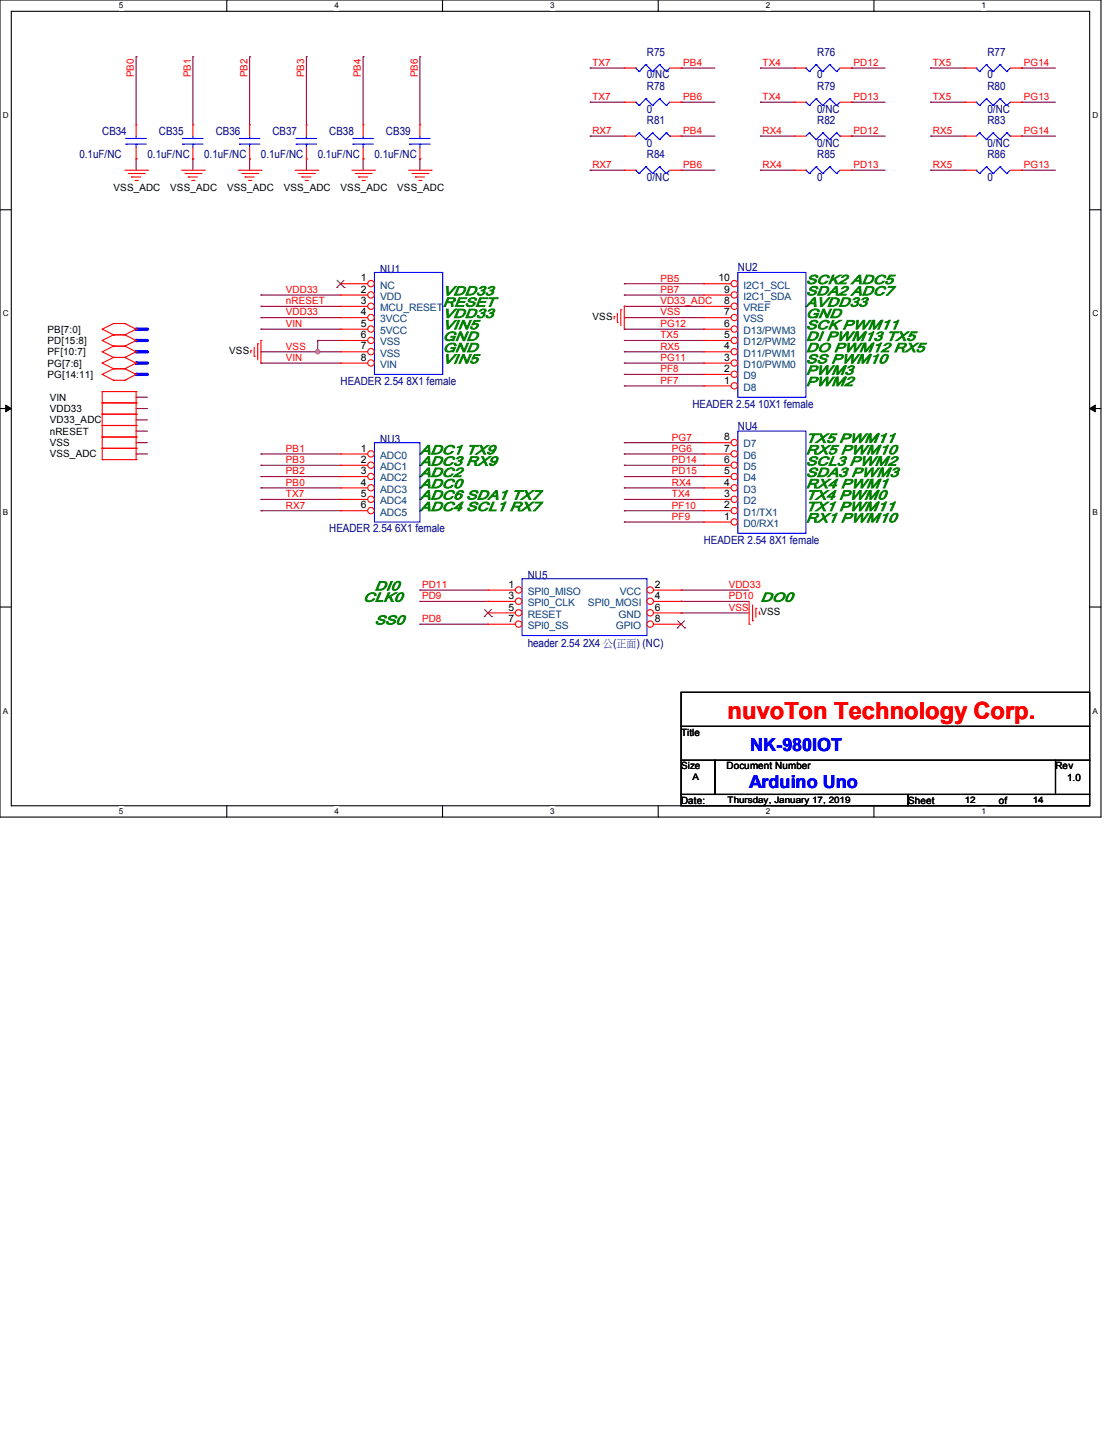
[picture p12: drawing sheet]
<svg xmlns="http://www.w3.org/2000/svg" width="216mm" height="279mm" viewBox="0 0 216 279" stroke-linecap="round" stroke-linejoin="round" font-family="sans-serif">
<path d="M0 0h214.3v159.1h-214.3zM2.2 2.2h209.9v154.7h-209.9z" fill="none" stroke="#000" stroke-width=".21"/>
<g fill="#fff">
<path d="M23.2 .2h.8v1.8h-.8z"/>
<path d="M23.2 157.1h.8v1.8h-.8z"/>
</g>
<path d="M44.2 0v2.2M44.2 156.9v2.2" fill="none" stroke="#000" stroke-width=".21"/>
<g fill="#fff">
<path d="M65.1 .2h.9v1.8h-.9z"/>
<path d="M65.1 157.1h.9v1.8h-.9z"/>
</g>
<path d="M86.1 0v2.2M86.1 156.9v2.2" fill="none" stroke="#000" stroke-width=".21"/>
<g fill="#fff">
<path d="M107.1 .2h.9v1.8h-.9z"/>
<path d="M107.1 157.1h.9v1.8h-.9z"/>
</g>
<path d="M128.1 0v2.2M128.1 156.9v2.2" fill="none" stroke="#000" stroke-width=".21"/>
<g fill="#fff">
<path d="M149.1 .2h.9v1.8h-.9z"/>
<path d="M149.1 157.1h.9v1.8h-.9z"/>
</g>
<path d="M170.1 0v2.2M170.1 156.9v2.2" fill="none" stroke="#000" stroke-width=".21"/>
<g fill="#fff">
<path d="M191.1 .2h.9v1.8h-.9z"/>
<path d="M191.1 157.1h.9v1.8h-.9z"/>
<path d="M.6 21.5h1.1v1.8h-1.1z"/>
<path d="M212.7 21.5h1.1v1.8h-1.1z"/>
<path d="M.6 60.2h1.1v1.7h-1.1z"/>
<path d="M212.7 60.2h1.1v1.7h-1.1z"/>
</g>
<path d="M0 40.9h2.2M212.1 40.9h2.2" fill="none" stroke="#000" stroke-width=".21"/>
<g fill="#fff">
<path d="M.6 98.8h1v1.8h-1z"/>
<path d="M212.7 98.8h1v1.8h-1z"/>
</g>
<path d="M0 79.5h2.2M212.1 79.5h2.2" fill="none" stroke="#000" stroke-width=".21"/>
<path d="M1.1 78.9l1.1 .6-1.1 .7zM212.1 79.5l1.1-.6v1.3z" fill="#000" stroke="#000" stroke-width=".19"/>
<g fill="#fff">
<path d="M.6 137.5h1v1.8h-1z"/>
<path d="M212.7 137.5h1v1.8h-1z"/>
</g>
<path d="M0 118.2h2.2M212.1 118.2h2.2" fill="none" stroke="#000" stroke-width=".21"/>
<g fill="none" stroke="#800040" stroke-width=".21">
<path d="M50.8 57.4h.1M50.8 59.6h.1M50.8 57.4h15.5M50.8 59.6h15.5M121.5 55.2h.1M121.5 57.4h.1M121.5 59.6h.1M121.5 57.4h15.5M121.5 59.6h15.5M121.5 55.2h15.5M50.8 61.8h.1M50.8 64.1h.1"/>
<path d="M50.8 70.7h.1M50.8 61.8h15.5M50.8 64.1h15.5M50.8 70.7h15.5M61.8 66.3h.1M61.8 66.3v2.2M121.5 64.1h.1M121.5 66.3h.1M121.5 68.5h.1M121.5 70.7h.1M121.5 72.9h.1M121.5 75.1h.1"/>
<path d="M121.5 64.1h15.5M121.5 66.3h15.5M121.5 68.5h15.5M121.5 70.7h15.5M121.5 72.9h15.5M121.5 75.1h15.5M50.8 88.4h.1M50.8 90.6h.1M50.8 92.8h.1M50.8 95h.1M50.8 88.4h15.5M50.8 90.6h15.5"/>
<path d="M50.8 92.8h15.5M50.8 95h15.5M121.5 86.2h.1M121.5 88.4h.1M121.5 90.6h.1M121.5 92.8h.1M121.5 95h.1M121.5 97.2h.1M121.5 99.4h.1M121.5 86.2h15.5M121.5 88.4h15.5M121.5 90.6h15.5"/>
<path d="M121.5 92.8h15.5M121.5 95h15.5M121.5 97.2h15.5M121.5 99.4h15.5M121.5 101.6h.1M121.5 101.6h15.5"/>
</g>
<circle cx="61.8" cy="68.5" r=".42" fill="#f0f" stroke="#f0f" stroke-width=".21"/>
<path d="M26.5 66.3h2.2" fill="none" stroke="#00f" stroke-width=".64"/>
<circle cx="26.5" cy="66.3" r=".32" fill="#00f"/>
<path d="M26.5 64.1h2.2" fill="none" stroke="#00f" stroke-width=".64"/>
<circle cx="26.5" cy="64.1" r=".32" fill="#00f"/>
<path d="M26.5 72.9h2.2" fill="none" stroke="#00f" stroke-width=".64"/>
<circle cx="26.5" cy="72.9" r=".32" fill="#00f"/>
<path d="M26.5 68.5h2.2" fill="none" stroke="#00f" stroke-width=".64"/>
<circle cx="26.5" cy="68.5" r=".32" fill="#00f"/>
<path d="M26.5 79.5h.1M26.5 79.5h2.2M26.5 83.9h.1M26.5 86.2h.1M26.5 83.9h2.2M26.5 86.2h2.2" fill="none" stroke="#800040" stroke-width=".21"/>
<path d="M26.5 70.7h2.2" fill="none" stroke="#00f" stroke-width=".64"/>
<circle cx="26.5" cy="70.7" r=".32" fill="#00f"/>
<g fill="none" stroke="#800040" stroke-width=".21">
<path d="M26.5 11h.1M26.5 11v13.3M37.5 11h.1M37.5 11v13.3M48.6 11h.1M48.6 11v13.3M59.6 11h.1M59.6 11v13.3M70.7 11h.1M70.7 11v13.3M81.7 11h.1M81.7 11v13.3"/>
<path d="M114.9 13.3h.1M114.9 19.9h.1M114.9 13.3h6.6M114.9 19.9h6.6M132.6 13.3h.1M132.6 19.9h.1M132.6 13.3h6.6M132.6 19.9h6.6M148 13.3h.1M148 19.9h.1M148 13.3h6.7M148 19.9h6.7"/>
<path d="M165.7 13.3h.1M165.7 19.9h.1M165.7 13.3h6.6M165.7 19.9h6.6M181.2 13.3h.1M181.2 19.9h.1M181.2 13.3h6.6M181.2 19.9h6.6M198.9 13.3h.1M198.9 19.9h.1M198.9 13.3h6.6M198.9 19.9h6.6"/>
<path d="M26.5 30.9h.1M26.5 30.9v2.2M37.5 30.9h.1M37.5 30.9v2.2M48.6 30.9h.1M48.6 30.9v2.2M59.6 30.9h.1M59.6 30.9v2.2M70.7 30.9h.1M70.7 30.9v2.2M81.7 30.9h.1M81.7 30.9v2.2"/>
<path d="M114.9 33.1h.1M114.9 26.5h.1M114.9 33.1h6.6M114.9 26.5h6.6M132.6 33.1h.1M132.6 26.5h.1M132.6 33.1h6.6M132.6 26.5h6.6M148 33.1h.1M148 26.5h.1M148 33.1h6.7M148 26.5h6.7"/>
<path d="M165.7 33.1h.1M165.7 26.5h.1M165.7 33.1h6.6M165.7 26.5h6.6M181.2 33.1h.1M181.2 26.5h.1M181.2 33.1h6.6M181.2 26.5h6.6M198.9 33.1h.1M198.9 26.5h.1M198.9 33.1h6.6M198.9 26.5h6.6"/>
<path d="M26.5 77.3h.1M26.5 77.3h2.2M50.8 68.5h.1M50.8 68.5h15.5M61.8 66.3h.1M61.8 68.5h.1M61.8 66.3h4.5M121.5 61.8h.1M121.5 61.8h15.5M26.5 81.7h.1M26.5 88.4h.1M26.5 81.7h2.2"/>
<path d="M26.5 88.4h2.2M50.8 97.2h.1M50.8 99.4h.1M50.8 97.2h15.5M50.8 99.4h15.5M81.7 114.9h.1M81.7 117.1h.1M81.7 117.1h13.3M81.7 114.9h13.3M132.6 117.1h.1M132.6 119.3h.1M132.6 114.9h.1"/>
<path d="M132.6 117.1h13.2M132.6 119.3h13.2M132.6 114.9h13.2M81.7 121.5h.1M81.7 121.5h13.3"/>
</g>
<g fill="none" stroke="#f00" stroke-width=".21">
<path d="M24.3 33.1h4.4M25 33.8h3.1M25.6 34.5h.1M25.6 34.5h1.8M26.3 35.1h.4M26.7 35.1h.1M28.1 33.8h.1M28.7 33.1h.1M35.3 33.1h4.5M36 33.8h3.1M36.7 34.5h.1M36.7 34.5h1.7"/>
<path d="M37.3 35.1h.5M37.8 35.1h.1M39.1 33.8h.1M39.8 33.1h.1M46.4 33.1h4.4M47.1 33.8h3.1M47.7 34.5h.1M47.7 34.5h1.8M48.4 35.1h.4M48.8 35.1h.1M50.2 33.8h.1M50.8 33.1h.1"/>
<path d="M57.4 33.1h4.4M58.1 33.8h3.1M58.8 34.5h.1M58.8 34.5h1.7M59.4 35.1h.5M59.9 35.1h.1M61.2 33.8h.1M61.8 33.1h.1M68.5 33.1h4.4M69.2 33.8h3.1M69.8 34.5h.1M69.8 34.5h1.8"/>
<path d="M70.5 35.1h.4M70.9 35.1h.1M72.3 33.8h.1M72.9 33.1h.1M79.5 33.1h4.4M80.2 33.8h3.1M80.9 34.5h.1M80.9 34.5h1.7M81.5 35.1h.5M82 35.1h.1M83.3 33.8h.1M83.9 33.1h.1"/>
<path d="M121.5 59.6h.1M121.5 59.6v4.5M19.9 72.9h.1M19.9 66.3h.1M19.9 64.1h.1M19.9 68.5h.1M19.9 78.4h.1M19.9 70.7h.1M19.9 76.2h.1M19.9 72.9l2.2 1.1M19.9 66.3l2.2 1.1M19.9 64.1l2.2 1.1"/>
<path d="M19.9 68.5l2.2 1.1M19.9 76.2v13.3M19.9 78.4h6.6M19.9 70.7l2.2 1.1M19.9 76.2h6.6M22.1 71.8h.1M22.1 74h.1M22.1 65.2h.1M22.1 67.4h.1M22.1 63h.1M22.1 69.6h.1M22.1 71.8l-2.2 1.1"/>
<path d="M22.1 71.8h2.2M22.1 74h2.2M22.1 65.2l-2.2 1.1M22.1 65.2h2.2M22.1 67.4h2.2M22.1 63l-2.2 1.1M22.1 63h2.2M22.1 67.4l-2.2 1.1M22.1 69.6h2.2M22.1 69.6l-2.2 1.1M24.3 71.8h.1M24.3 74h.1"/>
<path d="M24.3 65.2h.1M24.3 67.4h.1M24.3 63h.1M24.3 69.6h.1M24.3 71.8l2.2 1.1M24.3 65.2l2.2 1.1M24.3 63l2.2 1.1M24.3 67.4l2.2 1.1M24.3 69.6l2.2 1.1M26.5 72.9h.1M26.5 66.3h.1M26.5 64.1h.1"/>
<path d="M26.5 68.5h.1M26.5 78.4h.1M26.5 70.7h.1M26.5 76.2h.1M26.5 72.9l-2.2 1.1M26.5 66.3l-2.2 1.1M26.5 64.1l-2.2 1.1M26.5 68.5l-2.2 1.1M26.5 76.2v13.3M26.5 70.7l-2.2 1.1M48.8 68.3h.1M48.8 68.3v.4"/>
<path d="M49.5 69.4h.1M49.5 67.6v1.8M50.2 66.9h.1M50.2 66.9v3.2M50.8 66.3h.1M50.8 66.3v4.4M119.5 61.6h.1M119.5 61.6v.5M120.2 62.7h.1M120.2 61v1.7M120.9 60.3h.1M120.9 60.3v3.1"/>
<path d="M19.9 85.1h.1M19.9 82.8h.1M19.9 80.6h.1M19.9 87.3h.1M19.9 89.5h.1M19.9 82.8h6.6M19.9 85.1h6.6M19.9 80.6h6.6M19.9 87.3h6.6M19.9 89.5h6.6M26.5 82.8h.1M26.5 85.1h.1"/>
<path d="M26.5 80.6h.1M26.5 87.3h.1M26.5 89.5h.1M145.8 117.1v4.4M146.5 117.8v3.1M147.2 118.4h.1M147.2 118.4v1.8M147.8 119.5h.1M147.8 119.1v.4M145.8 121.5h.1M146.5 120.9h.1"/>
</g>
<path d="M132.6 134.8h79.5v6.6h-79.5zM132.6 141.4h79.5v6.6h-79.5zM132.6 148h6.6v6.7h-6.6zM132.6 154.7h44.2v2.2h-44.2zM139.2 148h66.3v6.7h-66.3zM176.8 154.7h35.3v2.2h-35.3zM205.5 148h6.6v6.7h-6.6z" fill="none" stroke="#000" stroke-width=".21"/>
<path d="M72.9 53h13.3v19.9h-13.3z" fill="none" stroke="#00f" stroke-width=".21"/>
<circle cx="72.2" cy="55.2" r=".63" fill="#fff" stroke="#f00" stroke-width=".21"/>
<path d="M66.3 55.2h.1M66.3 55.2h5.3" fill="none" stroke="#f00" stroke-width=".21"/>
<path d="M65.6 56h.1M65.6 54.6l1.4 1.4M67 54.6l-1.4 1.4M67 56h.1" fill="none" stroke="#804000" stroke-width=".19"/>
<circle cx="72.2" cy="57.4" r=".63" fill="#fff" stroke="#f00" stroke-width=".21"/>
<path d="M66.3 57.4h.1M66.3 57.4h5.3" fill="none" stroke="#f00" stroke-width=".21"/>
<circle cx="72.2" cy="59.6" r=".63" fill="#fff" stroke="#f00" stroke-width=".21"/>
<path d="M66.3 59.6h.1M66.3 59.6h5.3" fill="none" stroke="#f00" stroke-width=".21"/>
<circle cx="72.2" cy="61.8" r=".63" fill="#fff" stroke="#f00" stroke-width=".21"/>
<path d="M66.3 61.8h.1M66.3 61.8h5.3" fill="none" stroke="#f00" stroke-width=".21"/>
<circle cx="72.2" cy="64.1" r=".63" fill="#fff" stroke="#f00" stroke-width=".21"/>
<path d="M66.3 64.1h.1M66.3 64.1h5.3" fill="none" stroke="#f00" stroke-width=".21"/>
<circle cx="72.2" cy="66.3" r=".63" fill="#fff" stroke="#f00" stroke-width=".21"/>
<path d="M66.3 66.3h.1M66.3 66.3h5.3" fill="none" stroke="#f00" stroke-width=".21"/>
<circle cx="72.2" cy="68.5" r=".63" fill="#fff" stroke="#f00" stroke-width=".21"/>
<path d="M66.3 68.5h.1M66.3 68.5h5.3" fill="none" stroke="#f00" stroke-width=".21"/>
<circle cx="72.2" cy="70.7" r=".63" fill="#fff" stroke="#f00" stroke-width=".21"/>
<path d="M121.5 13.3h.1M121.5 13.3h2.2M130.4 13.3h2.2M132.6 13.3h.1M121.5 33.1h.1M121.5 33.1h2.2M130.4 33.1h2.2M132.6 33.1h.1M66.3 70.7h.1M66.3 70.7h5.3" fill="none" stroke="#f00" stroke-width=".21"/>
<g fill="none" stroke="#00f" stroke-width=".21">
<path d="M123.7 13.3h.1M123.7 13.3l.7 .6M124.4 13.9h.1M125.7 12.6h.1M125.7 12.6l1.3 1.3M125.7 12.6l-1.3 1.3M127 13.9h.1M128.4 12.6h.1M128.4 12.6l1.3 1.3M128.4 12.6l-1.4 1.3M129.7 13.9h.1M130.4 13.3l-.7 .6"/>
<path d="M123.7 33.1h.1M123.7 33.1l.7 .7M124.4 33.8h.1M125.7 32.5h.1M125.7 32.5l1.3 1.3M125.7 32.5l-1.3 1.3M127 33.8h.1M128.4 32.5h.1M128.4 32.5l1.3 1.3M128.4 32.5l-1.4 1.3M129.7 33.8h.1M130.4 33.1l-.7 .7"/>
<path d="M101.6 112.7h24.3v11h-24.3z"/>
</g>
<circle cx="101" cy="114.9" r=".63" fill="#fff" stroke="#f00" stroke-width=".21"/>
<path d="M95 114.9h.1M95 114.9h5.3" fill="none" stroke="#f00" stroke-width=".21"/>
<circle cx="126.6" cy="114.9" r=".63" fill="#fff" stroke="#f00" stroke-width=".21"/>
<path d="M127.3 114.9h5.3M132.6 114.9h.1" fill="none" stroke="#f00" stroke-width=".21"/>
<circle cx="101" cy="117.1" r=".63" fill="#fff" stroke="#f00" stroke-width=".21"/>
<path d="M95 117.1h.1M95 117.1h5.3" fill="none" stroke="#f00" stroke-width=".21"/>
<circle cx="126.6" cy="117.1" r=".63" fill="#fff" stroke="#f00" stroke-width=".21"/>
<path d="M127.3 117.1h5.3M132.6 117.1h.1" fill="none" stroke="#f00" stroke-width=".21"/>
<circle cx="101" cy="119.3" r=".63" fill="#fff" stroke="#f00" stroke-width=".21"/>
<path d="M95 119.3h.1M95 119.3h5.3" fill="none" stroke="#f00" stroke-width=".21"/>
<path d="M94.3 118.7l1.4 1.4M95.7 118.7l-1.4 1.4M94.3 120.1h.1M95.7 120.1h.1" fill="none" stroke="#804000" stroke-width=".19"/>
<circle cx="126.6" cy="119.3" r=".63" fill="#fff" stroke="#f00" stroke-width=".21"/>
<path d="M127.3 119.3h5.3M132.6 119.3h.1" fill="none" stroke="#f00" stroke-width=".21"/>
<circle cx="101" cy="121.5" r=".63" fill="#fff" stroke="#f00" stroke-width=".21"/>
<path d="M95 121.5h.1M95 121.5h5.3" fill="none" stroke="#f00" stroke-width=".21"/>
<circle cx="126.6" cy="121.5" r=".63" fill="#fff" stroke="#f00" stroke-width=".21"/>
<path d="M26.5 24.3h.1M26.5 30.9h.1M26.5 24.3v2.2M26.5 28.7v2.2M154.7 33.1h.1M154.7 33.1h2.2M163.5 33.1h2.2M165.7 33.1h.1M127.3 121.5h5.3M132.6 121.5h.1" fill="none" stroke="#f00" stroke-width=".21"/>
<path d="M131.9 122.3h.1M131.9 120.9l1.4 1.4M133.3 120.9l-1.4 1.4M133.3 122.3h.1" fill="none" stroke="#804000" stroke-width=".19"/>
<g fill="none" stroke="#00f" stroke-width=".21">
<path d="M24.5 28.1h.1M24.5 27h.1M24.5 28.1h4M24.5 27h4M26.5 27h.1M26.5 28.1h.1M26.5 26.5v.5M26.5 28.1v.6M156.9 33.1h.1M156.9 33.1l.7 .7M157.6 33.8h.1M158.9 32.5h.1"/>
<path d="M158.9 32.5l1.3 1.3M158.9 32.5l-1.3 1.3M160.2 33.8h.1M161.5 32.5h.1M161.5 32.5l1.4 1.3M161.5 32.5l-1.3 1.3M162.9 33.8h.1M163.5 33.1l-.6 .7M143.6 53h13.3v24.3h-13.3z"/>
</g>
<circle cx="143" cy="75.1" r=".63" fill="#fff" stroke="#f00" stroke-width=".21"/>
<path d="M137 75.1h.1M137 75.1h5.3" fill="none" stroke="#f00" stroke-width=".21"/>
<circle cx="143" cy="70.7" r=".63" fill="#fff" stroke="#f00" stroke-width=".21"/>
<path d="M137 70.7h.1M137 70.7h5.3" fill="none" stroke="#f00" stroke-width=".21"/>
<circle cx="143" cy="68.5" r=".63" fill="#fff" stroke="#f00" stroke-width=".21"/>
<path d="M137 68.5h.1M137 68.5h5.3" fill="none" stroke="#f00" stroke-width=".21"/>
<circle cx="143" cy="66.3" r=".63" fill="#fff" stroke="#f00" stroke-width=".21"/>
<path d="M137 66.3h.1M137 66.3h5.3" fill="none" stroke="#f00" stroke-width=".21"/>
<circle cx="143" cy="72.9" r=".63" fill="#fff" stroke="#f00" stroke-width=".21"/>
<path d="M137 72.9h.1M137 72.9h5.3" fill="none" stroke="#f00" stroke-width=".21"/>
<circle cx="143" cy="64.1" r=".63" fill="#fff" stroke="#f00" stroke-width=".21"/>
<path d="M137 64.1h.1M137 64.1h5.3" fill="none" stroke="#f00" stroke-width=".21"/>
<circle cx="143" cy="61.8" r=".63" fill="#fff" stroke="#f00" stroke-width=".21"/>
<path d="M137 61.8h.1M137 61.8h5.3" fill="none" stroke="#f00" stroke-width=".21"/>
<circle cx="143" cy="59.6" r=".63" fill="#fff" stroke="#f00" stroke-width=".21"/>
<path d="M137 59.6h.1M137 59.6h5.3" fill="none" stroke="#f00" stroke-width=".21"/>
<circle cx="143" cy="57.4" r=".63" fill="#fff" stroke="#f00" stroke-width=".21"/>
<path d="M137 57.4h.1M137 57.4h5.3" fill="none" stroke="#f00" stroke-width=".21"/>
<circle cx="143" cy="55.2" r=".63" fill="#fff" stroke="#f00" stroke-width=".21"/>
<g fill="none" stroke="#f00" stroke-width=".21">
<path d="M154.7 19.9h.1M154.7 19.9h2.2M163.5 19.9h2.2M165.7 19.9h.1M187.8 19.9h.1M187.8 19.9h2.2M196.7 19.9h2.2M198.9 19.9h.1M37.5 24.3h.1M37.5 30.9h.1M37.5 24.3v2.2M37.5 28.7v2.2"/>
<path d="M70.7 24.3h.1M70.7 30.9h.1M70.7 24.3v2.2M70.7 28.7v2.2M137 55.2h.1M137 55.2h5.3"/>
</g>
<g fill="none" stroke="#00f" stroke-width=".21">
<path d="M156.9 19.9h.1M156.9 19.9l.7 .6M158.9 19.2h.1M158.9 19.2l1.3 1.3M158.9 19.2l-1.3 1.3M161.5 19.2h.1M161.5 19.2l1.4 1.3M161.5 19.2l-1.3 1.3M163.5 19.9l-.6 .6M190 19.9h.1M190 19.9l.7 .6M192 19.2h.1"/>
<path d="M192 19.2l1.3 1.3M192 19.2l-1.3 1.3M194.7 19.2h.1M194.7 19.2l1.3 1.3M194.7 19.2l-1.4 1.3M196.7 19.9l-.7 .6M35.6 28.1h.1M35.6 27h.1M35.6 28.1h3.9M35.6 27h3.9M37.5 27h.1M37.5 28.1h.1"/>
<path d="M37.5 26.5v.5M37.5 28.1v.6M68.7 28.1h.1M68.7 27h.1M68.7 28.1h4M68.7 27h4M70.7 27h.1M70.7 28.1h.1M70.7 26.5v.5M70.7 28.1v.6M157.6 20.5h.1M160.2 20.5h.1"/>
<path d="M162.9 20.5h.1M190.7 20.5h.1M193.3 20.5h.1M196 20.5h.1M143.6 83.9h13.3v19.9h-13.3z"/>
</g>
<circle cx="143" cy="101.6" r=".63" fill="#fff" stroke="#f00" stroke-width=".21"/>
<path d="M137 101.6h.1M137 101.6h5.3" fill="none" stroke="#f00" stroke-width=".21"/>
<circle cx="143" cy="99.4" r=".63" fill="#fff" stroke="#f00" stroke-width=".21"/>
<path d="M137 99.4h.1M137 99.4h5.3" fill="none" stroke="#f00" stroke-width=".21"/>
<circle cx="143" cy="97.2" r=".63" fill="#fff" stroke="#f00" stroke-width=".21"/>
<path d="M137 97.2h.1M137 97.2h5.3" fill="none" stroke="#f00" stroke-width=".21"/>
<circle cx="143" cy="95" r=".63" fill="#fff" stroke="#f00" stroke-width=".21"/>
<path d="M137 95h.1M137 95h5.3" fill="none" stroke="#f00" stroke-width=".21"/>
<circle cx="143" cy="92.8" r=".63" fill="#fff" stroke="#f00" stroke-width=".21"/>
<path d="M137 92.8h.1M137 92.8h5.3" fill="none" stroke="#f00" stroke-width=".21"/>
<circle cx="143" cy="90.6" r=".63" fill="#fff" stroke="#f00" stroke-width=".21"/>
<path d="M137 90.6h.1M137 90.6h5.3" fill="none" stroke="#f00" stroke-width=".21"/>
<circle cx="143" cy="88.4" r=".63" fill="#fff" stroke="#f00" stroke-width=".21"/>
<path d="M137 88.4h.1M137 88.4h5.3" fill="none" stroke="#f00" stroke-width=".21"/>
<circle cx="143" cy="86.2" r=".63" fill="#fff" stroke="#f00" stroke-width=".21"/>
<path d="M48.6 24.3h.1M48.6 30.9h.1M48.6 24.3v2.2M48.6 28.7v2.2M187.8 26.5h.1M187.8 26.5h2.2M196.7 26.5h2.2M198.9 26.5h.1M137 86.2h.1M137 86.2h5.3" fill="none" stroke="#f00" stroke-width=".21"/>
<g fill="none" stroke="#00f" stroke-width=".21">
<path d="M46.6 28.1h.1M46.6 27h.1M46.6 28.1h4M46.6 27h4M48.6 27h.1M48.6 28.1h.1M48.6 26.5v.5M48.6 28.1v.6M190.7 25.9h.1M190.7 25.9l-.7 .6M190.7 25.9l1.3 1.3M192 27.2h.1"/>
<path d="M193.3 25.9h.1M193.3 25.9l-1.3 1.3M193.3 25.9l1.4 1.3M194.7 27.2h.1M196 25.9h.1M196 25.9l-1.3 1.3M196 25.9l.7 .6M196.7 26.5h.1M72.9 86.2h8.8v15.4h-8.8z"/>
</g>
<circle cx="72.2" cy="88.4" r=".63" fill="#fff" stroke="#f00" stroke-width=".21"/>
<path d="M66.3 88.4h.1M66.3 88.4h5.3" fill="none" stroke="#f00" stroke-width=".21"/>
<circle cx="72.2" cy="90.6" r=".63" fill="#fff" stroke="#f00" stroke-width=".21"/>
<path d="M66.3 90.6h.1M66.3 90.6h5.3" fill="none" stroke="#f00" stroke-width=".21"/>
<circle cx="72.2" cy="92.8" r=".63" fill="#fff" stroke="#f00" stroke-width=".21"/>
<path d="M66.3 92.8h.1M66.3 92.8h5.3" fill="none" stroke="#f00" stroke-width=".21"/>
<circle cx="72.2" cy="95" r=".63" fill="#fff" stroke="#f00" stroke-width=".21"/>
<path d="M66.3 95h.1M66.3 95h5.3" fill="none" stroke="#f00" stroke-width=".21"/>
<circle cx="72.2" cy="97.2" r=".63" fill="#fff" stroke="#f00" stroke-width=".21"/>
<path d="M66.3 97.2h.1M66.3 97.2h5.3" fill="none" stroke="#f00" stroke-width=".21"/>
<circle cx="72.2" cy="99.4" r=".63" fill="#fff" stroke="#f00" stroke-width=".21"/>
<g fill="none" stroke="#f00" stroke-width=".21">
<path d="M121.5 19.9h.1M121.5 19.9h2.2M130.4 19.9h2.2M132.6 19.9h.1M154.7 13.3h.1M154.7 13.3h2.2M163.5 13.3h2.2M165.7 13.3h.1M187.8 13.3h.1M187.8 13.3h2.2M196.7 13.3h2.2M198.9 13.3h.1"/>
<path d="M59.6 24.3h.1M59.6 30.9h.1M59.6 24.3v2.2M59.6 28.7v2.2M81.7 24.3h.1M81.7 30.9h.1M81.7 24.3v2.2M81.7 28.7v2.2M121.5 26.5h.1M121.5 26.5h2.2M130.4 26.5h2.2M132.6 26.5h.1"/>
<path d="M154.7 26.5h.1M154.7 26.5h2.2M163.5 26.5h2.2M165.7 26.5h.1M187.8 33.1h.1M187.8 33.1h2.2M196.7 33.1h2.2M198.9 33.1h.1M66.3 99.4h.1M66.3 99.4h5.3"/>
</g>
<g fill="none" stroke="#00f" stroke-width=".21">
<path d="M123.7 19.9h.1M123.7 19.9l.7 .6M125.7 19.2h.1M125.7 19.2l1.3 1.3M125.7 19.2l-1.3 1.3M128.4 19.2h.1M128.4 19.2l1.3 1.3M128.4 19.2l-1.4 1.3M130.4 19.9l-.7 .6M156.9 13.3h.1M156.9 13.3l.7 .6M157.6 13.9h.1"/>
<path d="M158.9 12.6h.1M158.9 12.6l1.3 1.3M158.9 12.6l-1.3 1.3M160.2 13.9h.1M161.5 12.6h.1M161.5 12.6l1.4 1.3M161.5 12.6l-1.3 1.3M162.9 13.9h.1M163.5 13.3l-.6 .6M190 13.3h.1M190 13.3l.7 .6M190.7 13.9h.1"/>
<path d="M192 12.6h.1M192 12.6l1.3 1.3M192 12.6l-1.3 1.3M193.3 13.9h.1M194.7 12.6h.1M194.7 12.6l1.3 1.3M194.7 12.6l-1.4 1.3M196 13.9h.1M196.7 13.3l-.7 .6M57.7 28.1h.1M57.7 27h.1M57.7 28.1h3.9"/>
<path d="M57.7 27h3.9M59.6 27h.1M59.6 28.1h.1M59.6 26.5v.5M59.6 28.1v.6M79.8 28.1h.1M79.8 27h.1M79.8 28.1h3.9M79.8 27h3.9M81.7 27h.1M81.7 28.1h.1M81.7 26.5v.5"/>
<path d="M81.7 28.1v.6M124.4 20.5h.1M124.4 25.9h.1M124.4 25.9l-.7 .6M124.4 25.9l1.3 1.3M125.7 27.2h.1M127 20.5h.1M127 25.9h.1M127 25.9l-1.3 1.3M127 25.9l1.4 1.3M128.4 27.2h.1M129.7 20.5h.1"/>
<path d="M129.7 25.9h.1M129.7 25.9l-1.3 1.3M129.7 25.9l.7 .6M130.4 26.5h.1M157.6 25.9h.1M157.6 25.9l-.7 .6M157.6 25.9l1.3 1.3M158.9 27.2h.1M160.2 25.9h.1M160.2 25.9l-1.3 1.3M160.2 25.9l1.3 1.3M161.5 27.2h.1"/>
<path d="M162.9 25.9h.1M162.9 25.9l-1.4 1.3M162.9 25.9l.6 .6M163.5 26.5h.1M190 33.1h.1M190 33.1l.7 .7M190.7 33.8h.1M192 32.5h.1M192 32.5l1.3 1.3M192 32.5l-1.3 1.3M193.3 33.8h.1M194.7 32.5h.1"/>
<path d="M194.7 32.5l1.3 1.3M194.7 32.5l-1.4 1.3M196 33.8h.1M196.7 33.1l-.7 .7"/>
</g>
<circle cx="61.8" cy="68.5" r=".42" fill="#f0f" stroke="#f0f" stroke-width=".21"/>
<text font-size="4.6" fill="#f00" x="141.6" y="140">nuvoTon Technology Corp.</text>
<g font-size="3.5" fill="#00f">
<text x="146" y="146.2">NK-980IOT</text>
<text x="145.8" y="153.5">Arduino Uno</text>
</g>
<g font-size="2.6" fill="#008000">
<text x="86.2" y="59.7">RESET</text>
<text x="86.2" y="57.5">VDD33</text>
<text x="156.9" y="55.3">SCK2 ADC5</text>
<text x="156.9" y="57.5">SDA2 ADC7</text>
<text x="156.9" y="59.7">AVDD33</text>
<text x="86.2" y="61.9">VDD33</text>
<text x="86.2" y="64.1">VIN5</text>
<text x="156.9" y="61.9">GND</text>
<text x="156.9" y="64.1">SCK PWM11</text>
<text x="86.2" y="68.5">GND</text>
<text x="86.2" y="70.7">VIN5</text>
<text x="156.9" y="70.7">SS PWM10</text>
<text x="156.9" y="68.5">DO PWM12 RX5</text>
<text x="156.9" y="66.3">DI PWM13 TX5</text>
<text x="156.9" y="72.9">PWM3</text>
<text x="156.9" y="75.1">PWM2</text>
<text x="81.7" y="88.4">ADC1 TX9</text>
<text x="156.9" y="86.2">TX5 PWM11</text>
<text x="156.9" y="88.4">RX5 PWM10</text>
<text x="81.7" y="90.6">ADC3 RX9</text>
<text x="81.7" y="92.8">ADC2</text>
<text x="81.7" y="95">ADC0</text>
<text x="156.9" y="92.8">SDA3 PWM3</text>
<text x="156.9" y="90.6">SCL3 PWM2</text>
<text x="156.9" y="95">RX4 PWM1</text>
<text x="81.7" y="97.2">ADC6 SDA1 TX7</text>
<text x="81.7" y="99.5">ADC4 SCL1 RX7</text>
<text x="156.9" y="97.2">TX4 PWM0</text>
<text x="156.9" y="99.5">TX1 PWM11</text>
<text x="156.9" y="101.7">RX1 PWM10</text>
<text x="70.7" y="117.1">CLK0</text>
<text x="72.9" y="114.9">DI0</text>
<text x="148" y="117.1">DO0</text>
<text x="72.9" y="121.6">SS0</text>
</g>
<g font-size="2.2" fill="#000080">
<text x="125.9" y="10.9">R75</text>
<text x="159.1" y="10.9">R76</text>
<text x="192.2" y="10.9">R77</text>
<text x="125.9" y="15.3">0/NC</text>
<text x="125.9" y="17.5">R78</text>
<text x="159.1" y="17.5">R79</text>
<text x="159.1" y="15.3">0</text>
<text x="192.2" y="17.5">R80</text>
<text x="192.2" y="15.3">0</text>
<text x="125.9" y="21.9">0</text>
<text x="159.1" y="21.9">0/NC</text>
<text x="192.2" y="21.9">0/NC</text>
<text x="19.9" y="26.3">CB34</text>
<text x="30.9" y="26.3">CB35</text>
<text x="42" y="26.3">CB36</text>
<text x="53" y="26.3">CB37</text>
<text x="64.1" y="26.3">CB38</text>
<text x="75.1" y="26.3">CB39</text>
<text x="125.9" y="24.1">R81</text>
<text x="125.9" y="28.5">0</text>
<text x="159.1" y="24.1">R82</text>
<text x="159.1" y="28.5">0/NC</text>
<text x="192.2" y="24.1">R83</text>
<text x="192.2" y="28.5">0/NC</text>
<text x="15.5" y="30.7">0.1uF/NC</text>
<text x="28.7" y="30.7">0.1uF/NC</text>
<text x="39.8" y="30.7">0.1uF/NC</text>
<text x="50.8" y="30.7">0.1uF/NC</text>
<text x="61.8" y="30.7">0.1uF/NC</text>
<text x="72.9" y="30.7">0.1uF/NC</text>
<text x="125.9" y="30.7">R84</text>
<text x="125.9" y="35.2">0/NC</text>
<text x="159.1" y="30.7">R85</text>
<text x="159.1" y="35.2">0</text>
<text x="192.2" y="30.7">R86</text>
<text x="192.2" y="35.2">0</text>
<text x="74" y="53.1">NU1</text>
<text x="143.6" y="52.8">NU2</text>
<text x="66.3" y="74.9">HEADER 2.54 8X1 female</text>
<text x="134.8" y="79.4">HEADER 2.54 10X1 female</text>
<text x="143.6" y="83.8">NU4</text>
<text x="74" y="86.2">NU3</text>
<text x="64.1" y="103.7">HEADER 2.54 6X1 female</text>
<text x="137" y="105.9">HEADER 2.54 8X1 female</text>
<text x="102.7" y="112.7">NU5</text>
<text x="102.7" y="126">header 2.54 2X4 公(正面) (NC)</text>
</g>
<g font-size="2">
<text x="70.2" y="54.8">1</text>
<text x="70.2" y="57">2</text>
<text x="70.2" y="59.2">3</text>
<text x="139.9" y="54.8">10</text>
<text x="141" y="59.2">8</text>
<text x="141" y="57">9</text>
<text x="70.2" y="61.4">4</text>
<text x="70.2" y="63.6">5</text>
<text x="70.2" y="65.8">6</text>
<text x="141" y="65.8">5</text>
<text x="141" y="63.6">6</text>
<text x="141" y="61.4">7</text>
<text x="70.2" y="68">7</text>
<text x="70.2" y="70.2">8</text>
<text x="141" y="70.2">3</text>
<text x="141" y="68">4</text>
<text x="141" y="74.7">1</text>
<text x="141" y="72.4">2</text>
<text x="70.2" y="87.9">1</text>
<text x="141" y="87.9">7</text>
<text x="141" y="85.7">8</text>
<text x="70.2" y="90.1">2</text>
<text x="70.2" y="92.3">3</text>
<text x="70.2" y="94.5">4</text>
<text x="141" y="94.5">4</text>
<text x="141" y="92.3">5</text>
<text x="141" y="90.1">6</text>
<text x="70.2" y="96.8">5</text>
<text x="70.2" y="99">6</text>
<text x="141" y="101.2">1</text>
<text x="141" y="99">2</text>
<text x="141" y="96.8">3</text>
<text x="99" y="114.4">1</text>
<text x="99" y="116.6">3</text>
<text x="99" y="118.9">5</text>
<text x="127.5" y="114.4">2</text>
<text x="127.5" y="116.6">4</text>
<text x="127.5" y="118.9">6</text>
<text x="99" y="121.1">7</text>
<text x="127.5" y="121.1">8</text>
</g>
<g font-size="2" fill="#004080">
<text x="74" y="56.2">NC</text>
<text x="74" y="58.4">VDD</text>
<text x="144.7" y="58.4">I2C1_SDA</text>
<text x="144.7" y="56.2">I2C1_SCL</text>
<text x="74" y="60.6">MCU_RESET</text>
<text x="74" y="62.8">3VCC</text>
<text x="74" y="65">5VCC</text>
<text x="144.7" y="65">D13/PWM3</text>
<text x="144.7" y="62.8">VSS</text>
<text x="144.7" y="60.6">VREF</text>
<text x="74" y="67.2">VSS</text>
<text x="74" y="69.4">VSS</text>
<text x="74" y="71.6">VIN</text>
<text x="144.7" y="71.6">D10/PWM0</text>
<text x="144.7" y="69.4">D11/PWM1</text>
<text x="144.7" y="67.2">D12/PWM2</text>
<text x="144.7" y="76.1">D8</text>
<text x="144.7" y="73.8">D9</text>
<text x="74" y="89.3">ADC0</text>
<text x="144.7" y="89.3">D6</text>
<text x="144.7" y="87.1">D7</text>
<text x="74" y="91.5">ADC1</text>
<text x="74" y="93.7">ADC2</text>
<text x="74" y="95.9">ADC3</text>
<text x="144.7" y="95.9">D3</text>
<text x="144.7" y="93.7">D4</text>
<text x="144.7" y="91.5">D5</text>
<text x="74" y="98.2">ADC4</text>
<text x="74" y="100.4">ADC5</text>
<text x="144.7" y="100.4">D1/TX1</text>
<text x="144.7" y="98.2">D2</text>
<text x="144.7" y="102.6">D0/RX1</text>
<text x="102.7" y="115.8">SPI0_MISO</text>
<text x="102.7" y="118">SPI0_CLK</text>
<text x="114.5" y="118">SPI0_MOSI</text>
<text x="120.7" y="115.8">VCC</text>
<text x="102.7" y="120.3">RESET</text>
<text x="102.7" y="122.5">SPI0_SS</text>
<text x="119.9" y="122.5">GPIO</text>
<text x="120.4" y="120.3">GND</text>
</g>
<g font-size="1.9" fill="#f00">
<text x="26.1" y="15" transform="rotate(-90 26.1 15)">PB0</text>
<text x="37.1" y="15" transform="rotate(-90 37.1 15)">PB1</text>
<text x="48.2" y="15" transform="rotate(-90 48.2 15)">PB2</text>
<text x="59.2" y="15" transform="rotate(-90 59.2 15)">PB3</text>
<text x="70.3" y="15" transform="rotate(-90 70.3 15)">PB4</text>
<text x="81.3" y="15" transform="rotate(-90 81.3 15)">PB6</text>
<text x="115.3" y="12.8">TX7</text>
<text x="133" y="12.8">PB4</text>
<text x="148.5" y="12.8">TX4</text>
<text x="166.2" y="12.8">PD12</text>
<text x="181.6" y="12.8">TX5</text>
<text x="199.3" y="12.8">PG14</text>
<text x="115.3" y="19.5">TX7</text>
<text x="133" y="19.5">PB6</text>
<text x="148.5" y="19.5">TX4</text>
<text x="166.2" y="19.5">PD13</text>
<text x="181.6" y="19.5">TX5</text>
<text x="199.3" y="19.5">PG13</text>
<text x="115.3" y="26.1">RX7</text>
<text x="133" y="26.1">PB4</text>
<text x="148.5" y="26.1">RX4</text>
<text x="166.2" y="26.1">PD12</text>
<text x="181.6" y="26.1">RX5</text>
<text x="199.3" y="26.1">PG14</text>
<text x="115.3" y="32.7">RX7</text>
<text x="133" y="32.7">PB6</text>
<text x="148.5" y="32.7">RX4</text>
<text x="166.2" y="32.7">PD13</text>
<text x="181.6" y="32.7">RX5</text>
<text x="199.3" y="32.7">PG13</text>
<text x="55.7" y="57">VDD33</text>
<text x="55.7" y="59.2">nRESET</text>
<text x="128.6" y="54.8">PB5</text>
<text x="128.6" y="57">PB7</text>
<text x="128.6" y="59.2">VD33_ADC</text>
<text x="55.7" y="61.4">VDD33</text>
<text x="55.7" y="63.7">VIN</text>
<text x="128.6" y="63.7">PG12</text>
<text x="128.6" y="65.9">TX5</text>
<text x="128.6" y="61.4">VSS</text>
<text x="55.7" y="70.3">VIN</text>
<text x="55.7" y="68.1">VSS</text>
<text x="128.6" y="68.1">RX5</text>
<text x="128.6" y="70.3">PG11</text>
<text x="128.6" y="72.5">PF8</text>
<text x="128.6" y="74.7">PF7</text>
<text x="55.7" y="88">PB1</text>
<text x="130.8" y="85.8">PG7</text>
<text x="130.8" y="88">PG6</text>
<text x="55.7" y="90.2">PB3</text>
<text x="55.7" y="92.4">PB2</text>
<text x="55.7" y="94.6">PB0</text>
<text x="130.8" y="90.2">PD14</text>
<text x="130.8" y="92.4">PD15</text>
<text x="130.8" y="94.6">RX4</text>
<text x="55.7" y="96.8">TX7</text>
<text x="55.7" y="99">RX7</text>
<text x="130.8" y="96.8">TX4</text>
<text x="130.8" y="99">PF10</text>
<text x="130.8" y="101.2">PF9</text>
<text x="82.2" y="114.5">PD11</text>
<text x="82.2" y="116.7">PD9</text>
<text x="141.9" y="116.7">PD10</text>
<text x="141.9" y="118.9">VSS</text>
<text x="141.9" y="114.5">VDD33</text>
<text x="82.2" y="121.1">PD8</text>
</g>
<g font-size="1.9">
<text x="22.1" y="37.1">VSS_ADC</text>
<text x="33.1" y="37.1">VSS_ADC</text>
<text x="44.2" y="37.1">VSS_ADC</text>
<text x="55.2" y="37.1">VSS_ADC</text>
<text x="66.3" y="37.1">VSS_ADC</text>
<text x="77.3" y="37.1">VSS_ADC</text>
<text x="9.3" y="64.8">PB[7:0]</text>
<text x="115.4" y="62.3">VSS</text>
<text x="9.3" y="67">PD[15:8]</text>
<text x="9.3" y="69.2">PF[10:7]</text>
<text x="9.3" y="71.4">PG[7:6]</text>
<text x="44.6" y="69">VSS</text>
<text x="9.3" y="73.6">PG[14:11]</text>
<text x="9.7" y="80.2">VDD33</text>
<text x="9.7" y="82.4">VD33_ADC</text>
<text x="9.7" y="78">VIN</text>
<text x="9.7" y="84.6">nRESET</text>
<text x="9.7" y="86.9">VSS</text>
<text x="9.7" y="89.1">VSS_ADC</text>
<text x="148" y="119.8">VSS</text>
<text x="132.6" y="143.2">Title</text>
<text x="132.6" y="149.8">Size</text>
<text x="141.4" y="149.8">Document Number</text>
<text x="205.5" y="149.8">Rev</text>
<text x="207.7" y="152">1.0</text>
<text x="132.6" y="156.5">Date:</text>
<text x="176.8" y="156.5">Sheet</text>
<text x="194.4" y="156.5">of</text>
</g>
<g font-size="1.7">
<text x="134.8" y="151.8">A</text>
<text x="141.6" y="156.3">Thursday, January 17, 2019</text>
<text x="187.8" y="156.3">12</text>
<text x="201.1" y="156.3">14</text>
</g>
<g font-size="1.6">
<text x="23.2" y="1.7">5</text>
<text x="65.1" y="1.7">4</text>
<text x="107.1" y="1.7">3</text>
<text x="149.1" y="1.7">2</text>
<text x="191.1" y="1.7">1</text>
<text x=".6" y="22.9">D</text>
<text x="212.7" y="22.9">D</text>
<text x=".6" y="61.6">C</text>
<text x="212.7" y="61.6">C</text>
<text x=".6" y="100.3">B</text>
<text x="212.7" y="100.3">B</text>
<text x=".6" y="138.9">A</text>
<text x="212.7" y="138.9">A</text>
<text x="23.2" y="158.5">5</text>
<text x="65.1" y="158.5">4</text>
<text x="107.1" y="158.5">3</text>
<text x="149.1" y="158.5">2</text>
<text x="191.1" y="158.5">1</text>
</g>
</svg>
